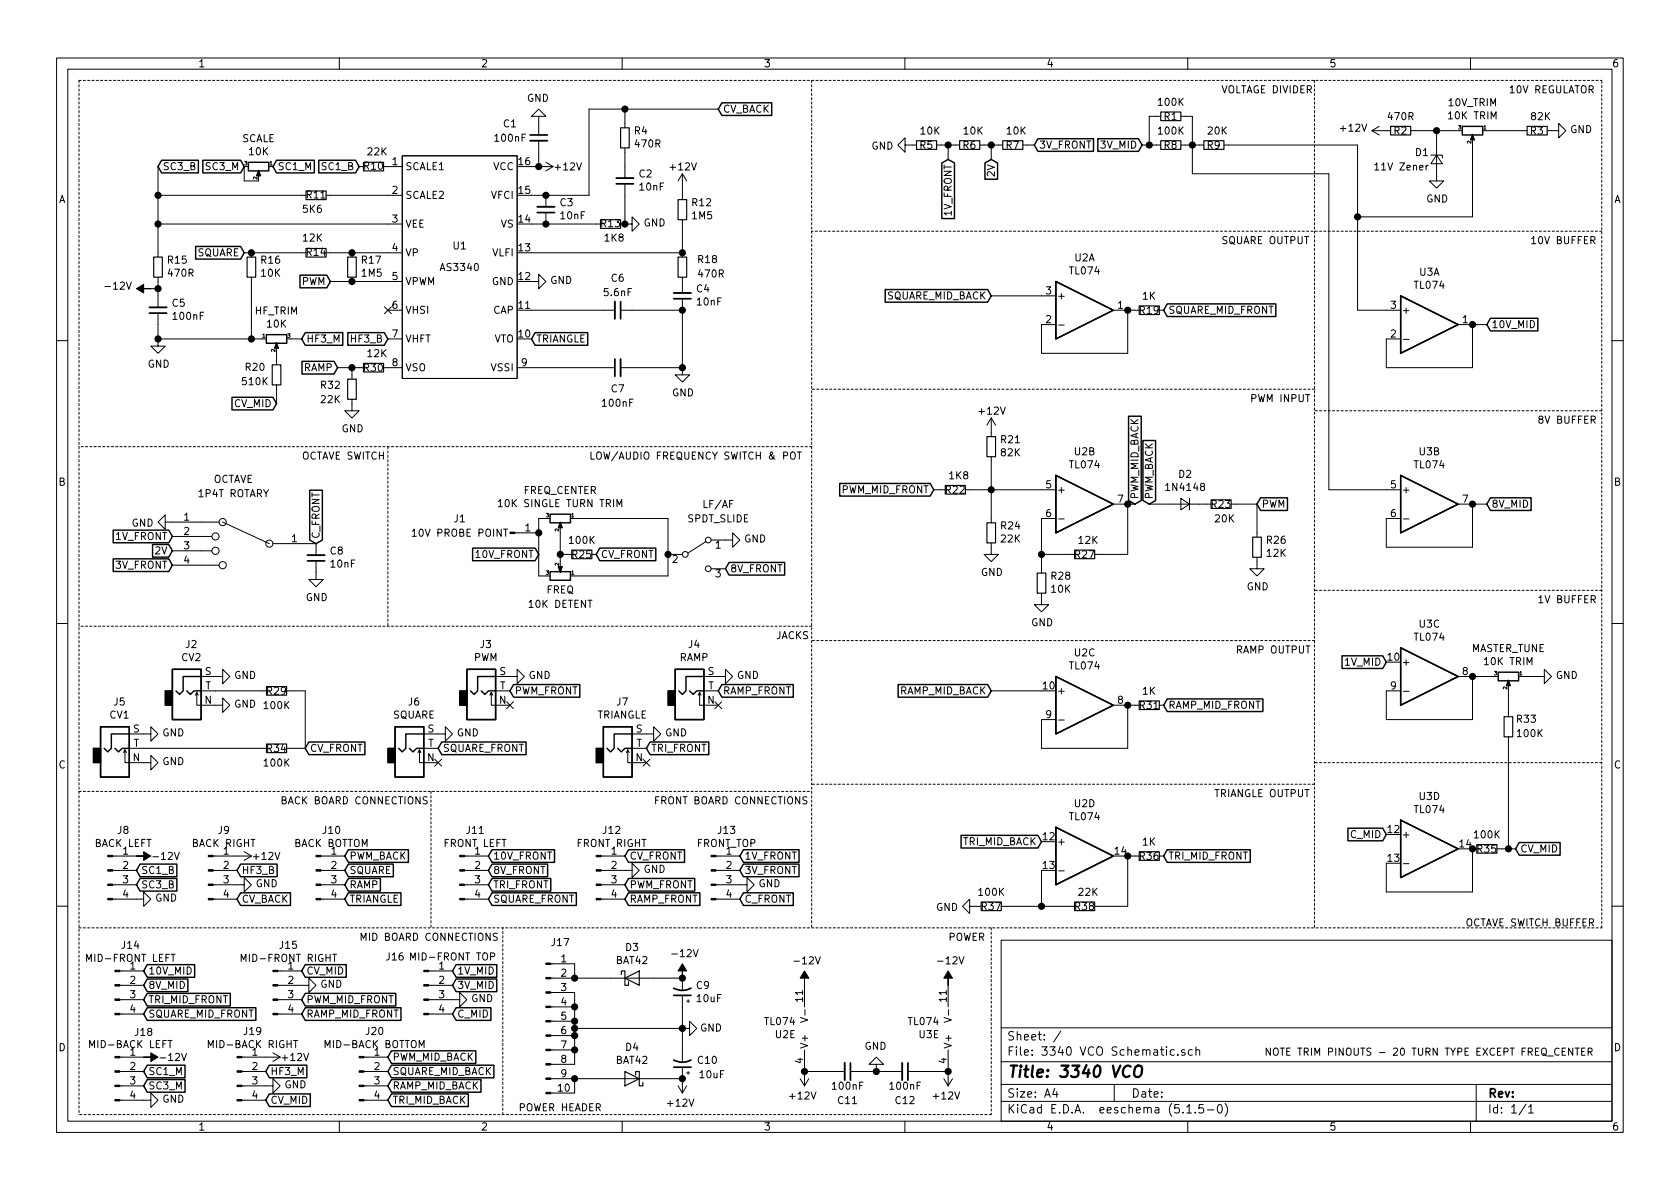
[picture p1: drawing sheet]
<svg xmlns="http://www.w3.org/2000/svg" width="297mm" height="210mm" viewBox="0 0 297 210" stroke-linecap="round" stroke-linejoin="round" font-family="sans-serif">
<g fill="none" stroke="#000" stroke-width=".18">
<path d="M10 10.3h277v189.9h-277zM12 12.2h273v186.1h-273zM60 10.3v1.9M110 10.3v1.9M110.5 19.3v3.3M127 19.3h-22.9v15.2h-10.1M160 10.3v1.9M210 10.3v1.9M260 10.3v1.9M27.9 34.5h26.2M27.9 29.5v16M27.9 39.6h43.2"/>
<path d="M43.2 29.5v2.5h2.5M57.7 34.5h13.4M63.5 29.5h.8M67.8 29.5h3.3M71.1 27.6h20.3v39.3h-20.3zM94 29.5h3.8M94 39.6h12.2M95.2 20.6h1.3l-1.3-1.3-1.2 1.3h1.2v3.3M95.2 24.9v4.6M96.5 28.7l1.3 .8M96.5 34.5v2.1M96.5 37.6v2"/>
<path d="M97.8 29.5l-1.3 .7M109.7 39.6h.8M110.5 39.6h1.3v-1.3l1.2 1.3-1.2 1.3v-1.3M110.5 26.2v5.3M110.5 32.5v7.1M120.6 30.7v4.6M120.6 38.9v6.6M120.6 30.7l-.7 1.3M120.6 30.7l.8 1.3M160 25.6v-1.2l-1.3 1.2 1.3 1.3v-1.3h2.1M165.6 25.6h4.1M167.6 25.6v2.6"/>
<path d="M173.2 25.6h4.1M175.3 25.6v2.6M180.8 25.6h2.1M201.9 25.6h3.3M205.2 20.6h-2v5M208.8 25.6h4.1M208.8 20.6h2v10.1h24.1v55.9h12.7M216.4 25.6h23.6v29.3h7.6M242.6 23.1h3.3M242.6 23.1l1.2 .8M243.1 29.2l.3-.4v1.3M243.1 30.1h.7"/>
<path d="M243.8 22.3l-1.2 .8M249.4 23.1h8.4M252.5 29.2l-.4 .3M253 27.4h2v.5M254 27.4l1 1.6h-2zM254 23.1v8.9h1.3l-1.3 1.3-1.3-1.3h1.3M260.3 25.6v12.7h-20.3M262.9 23.1h7.1M273.6 23.1h2v-1.3l1.3 1.3-1.3 1.3v-1.3M26.7 51h1.2M27.9 59.9v1.3h1.3l-1.3 1.3-1.2-1.3h1.2M27.9 49v5.4"/>
<path d="M27.9 55.4v4.5M27.9 59.9h18.5M43.2 44.7h10.9M44.4 44.7v.8M44.4 49v10.9M51.4 59.9h1.9M57.7 44.7h13.4M58.4 49.8h12.7M62.2 44.7v.8M62.2 49v.8M68 54.2l1.2 1.3M68.6 54.9h2.5"/>
<path d="M68.6 59.9h2.5M69.2 54.2l-1.2 1.3M94 49.8h1.2v-1.3l1.3 1.3-1.3 1.2v-1.2M94 54.9h14.7M94 44.7h26.6M109.7 54.9h10.9M120.6 49v2.8M120.6 52.8v12.2M175.3 52.3h11.4M187.2 57.5h1M196.8 54.9h4.6M199.4 54.9v7.6h-15.3v-5.1h2.6"/>
<path d="M205 54.9h.7M257.8 57.4h5.1M260.3 57.4v7.6h-15.2v-5.1h2.5M281.3 42.5l.6-.1 .1-.1-.1-.3-.1-.2h-.5v1.3M281.6 42.5l.4 .6M10 60.2h2M48.9 62.5v2M48.9 68.1v3.3M59.7 65h4.6M62.2 70.6v2h1.3l-1.3 1.3-1.2-1.3h1.2M62.2 65v2.1M67.8 65h3.3"/>
<path d="M91.4 65h17.3M109.7 65h10.9M120.6 65v1.3h1.3l-1.3 1.3-1.2-1.3h1.2M141 79.9h.7M141.3 79.9v1.3M175.3 73.9v3.3M175.3 73.9l-.8 1.3M175.3 73.9l.7 1.3M248.1 60h1M281.3 74.2l.7-.1v-.4l-.7-.1v1.2M281.6 74.2l.5 .6M285 60.2h2"/>
<path d="M29.2 92.3v-1.2l-1.3 1.2 1.3 1.3v-1.3h9.5M30.5 94.9h7M30.5 99.9h8.2M30.5 97.4h7M39.4 92.3l8.2 3.8M48.3 96.1h7.6v2.1M55.9 99.2v3.3h1.2l-1.2 1.3-1.3-1.3h1.3M72.9 93.9l.4-.3v1.2M72.9 94.8h.7M88.1 88.7l.4-.4v1.3M88.1 89.6h.7M89 93.6h.8"/>
<path d="M91 94.2h4.2M96.5 91.7h-1.3v10.1h1.3M99.1 98h2M99.1 94.2v5.1M101.6 91.7h16.5v10.1h-16.5M104.6 98h.8M109.1 89.6v-1.3l.4 .9 .4-.9v1.3M118.1 98h2.5M124.8 95.8l-3.1 2M125.7 95.5h3.8v-1.3l1.3 1.3-1.3 1.3v-1.3M139.8 80.1l.3-.2a.45 .45 0 0 1 .5 .5v.4l-.2 .3h-.4a1.07 1.07 0 0 1-.2-1zM165.1 86.6h2"/>
<path d="M170.7 86.6h16M175.3 96v2h1.2l-1.2 1.3-1.3-1.3h1.3M175.3 80.8v11.7M184.1 98h5.9M186.7 91.7h-2.6v9.6M187.2 91.8h1M196.8 89.1h3.9M199.4 89.1v8.9h-5.9M203.2 89.1h10.9M208.8 88.1l1.5 1-1.5 1.1zM210.3 88.1v2.1M217.7 89.1h4.5v5.9"/>
<path d="M222.2 98.5v2.1h1.3l-1.3 1.2-1.2-1.2h1.2M248.1 91.8h1M257.8 89.1h5.1M260.3 89.1v7.7h-15.2v-5.1h2.5M10 110.3h2M35.6 119.6h3.8v-1.2l1.2 1.2-1.2 1.3v-1.3M87.6 119.6h3.8v-1.2l1.3 1.2-1.3 1.3v-1.3M124.5 119.6h3.8v-1.2l1.2 1.2-1.2 1.3v-1.3M125.7 100.6h2.6M184.1 104.9v2h1.3l-1.3 1.3-1.2-1.3h1.2M257.8 119.6h6.4M260.3 119.6v7.6h-15.2v-5h2.5"/>
<path d="M269.2 119.6h3.8v-1.2l1.3 1.2-1.3 1.3v-1.3M281.3 106l.7-.1v-.4l-.7-.2v1.3M281.6 106l.5 .6M285 110.3h2M21.8 133.1l.3-.5v2.3h4.6v-1.3l1.2 1.3-1.2 1.2v-1.2M22.1 132.6l.3 .5M22.9 129.8h3.8v-1.3l1.2 1.3-1.2 1.3v-1.3M22.9 132.3h24.2M34.5 122.9l.3-.5v2.3h4.6v-1.3l1.2 1.3-1.2 1.3v-1.3M34.8 122.4l.3 .5M35.6 122.2h11.5M50.7 122.2h3.3v10.1h-3.3"/>
<path d="M73.9 133.1l.3-.5v2.3h3.3M74.2 132.6l.2 .5M74.9 129.8h3.8v-1.3l1.3 1.3-1.3 1.3v-1.3M74.9 132.3h2.6M76.9 134.3l1.2 1.2M78.1 134.3l-1.2 1.2M86.6 122.9l.3-.5v2.3h3.3M86.9 122.4l.2 .5M87.6 122.2h2.6M89.6 124.1l1.2 1.2M90.8 124.1l-1.2 1.2M110.7 133.1l.3-.5v2.3h3.3"/>
<path d="M111 132.6l.3 .5M111.8 129.8h3.8v-1.3l1.2 1.3-1.2 1.3v-1.3M111.8 132.3h2.5M113.7 134.3l1.2 1.2M114.9 134.3l-1.2 1.2M123.4 122.9l.3-.5v2.3h3.3M123.7 122.4l.3 .5M124.5 122.2h2.5M126.4 124.1l1.2 1.2M127.6 124.1l-1.2 1.2M175.3 122.2h8.8M187.2 127.3h1"/>
<path d="M196.8 124.7h4.6M199.4 124.7v7.6h-15.3v-5.1h2.6M205 124.7h.7M248.1 122.2h1M266.7 122.2v4.5M266.7 130.3v19.8M19.9 159h5.5v-1.3l1.3 1.3-1.3 1.3v-1.3M19.9 151.4h4.2M19.9 156.5h4.2M19.9 153.9h4.2M37.7 156.5h5.5v-1.3l1.2 1.3-1.2 1.2v-1.2M37.7 151.4h6.7"/>
<path d="M37.7 159h4.2M37.7 153.9h4.2M43.2 150.6l1.2 .8M44.4 151.4l-1.2 .7M56.7 151.4h4.3M56.7 159h4.3M56.7 156.5h4.3M56.7 153.9h4.3M75.5 141l-.4-.1-.3 .2 .1 .3 .6 .3v.3l-.2 .2-.5-.1M82.1 151.4h4.3M82.1 159h4.3M82.1 156.5h4.3"/>
<path d="M82.1 153.9h4.3M106.3 153.9h5.5v-1.3l1.2 1.3-1.2 1.3v-1.3M106.3 151.4h4.2M106.3 159h4.2M106.3 156.5h4.2M126.6 156.5h5.5v-1.3l1.2 1.3-1.2 1.2v-1.2M126.6 151.4h4.2M126.6 159h4.2M126.6 153.9h4.2M142.7 141l-.5-.1-.2 .1-.1 .2 .2 .2 .4 .2 .2 .3-.3 .3-.5-.1M184.1 153.9v6.4M187.2 154h1"/>
<path d="M201.4 151.4h-2v8.9h-5.9M205 151.4h.7M248.1 152.7h1M261.1 150.1h-.8v7.6h-15.2v-5.1M264.7 150.1h3.3M10 160.2h2M21.2 179.3h4.2M21.2 176.8h4.2M21.2 174.2h4.2M21.2 171.7h4.2M49.1 174.2h5.5v-1.2l1.3 1.2-1.3 1.3v-1.3M49.1 179.3h4.2"/>
<path d="M49.1 176.8h4.2M49.1 171.7h4.2M75.8 176.8h5.5v-1.3l1.2 1.3-1.2 1.2v-1.2M75.8 179.3h4.2M75.8 174.2h4.2M75.8 171.7h4.2M87.9 165.1l-.4-.1-.3 .3 .1 .3 .6 .2v.4l-.2 .1-.5-.1M97.4 173h23.2v2M97.4 175.5h4.2v12.7h-4.2M97.4 178h4.2M97.4 170.4h4.2v2.6M120.6 176v11.7"/>
<path d="M121.4 177h.5M121.7 176.8v.5M141.5 179.9l1.3 .5-1.3 .4M142.2 174.2v3.8M142.3 178.5v1M166.9 179.9l1.3 .5-1.3 .4M167.6 174.2v3.8M167.7 178.5v1M171.4 160.3v-1.3l-1.2 1.3 1.2 1.2v-1.2h2.1M177 166.3h108v32h-108zM177 160.3h13M285 160.2h2"/>
<path d="M21.2 194.6h5.5v-1.3l1.2 1.3-1.2 1.2v-1.2M21.2 186.9h4.2M21.2 192h4.2M21.2 189.5h4.2M29.7 184h.7M42.8 192h5.5v-1.3l1.2 1.3-1.2 1.3v-1.3M42.8 186.9h6.7M42.8 194.6h4.2M42.8 189.5h4.2M48.3 186.2l1.2 .7M49.5 186.9l-1.2 .8M51.9 184h.7"/>
<path d="M60 198.3v1.9M64.4 186.9h4.2M64.4 194.6h4.2M64.4 192h4.2M64.4 189.5h4.2M74.1 185.3v-1.3l.4 .9 .5-.9v1.3M97.4 190.7h23.2M97.4 185.7h4.2M97.4 183.1h4.2M97.4 180.6h4.2M101.6 181.9h20.3v-1.3l1.3 1.3-1.3 1.2v-1.2M101.6 190.7v2.6h-4.2"/>
<path d="M110 198.3v1.9M119.9 192l.7 1.3M120.6 188.7v4.6M121.4 192l-.8 1.3M121.4 189.7h.5M121.7 189.5v.5M141.5 190.7l.7 1.3M142.2 189.5h7.2M142.2 185.7v6.3M143 190.7l-.8 1.3M150.4 189.5h9.1M154.9 188.2h1.3l-1.3-1.3-1.2 1.3h1.2v1.3"/>
<path d="M160 198.3v1.9M160.5 189.5h7.1M166.9 190.7l.7 1.3M167.6 185.7v6.3M168.4 190.7l-.8 1.3M177 194.8h108M177 191.8h108M177 187.8h108M177 181.8h108M186.5 192.5l-.4 1h1M186.8 193v1M187.6 182.3l-1.3 2"/>
<path d="M197 191.8v3M207.6 185.7l-.4-.1-.3 .3 .1 .6 .2 .1 .4-.1M208.3 186.5v.1M209.5 185.7a.37 .37 0 0 0-.6 .1l.1 .2 .5 .2v.1l-.2 .3-.4-.1M209.8 195.8l.5-.5v1.5M209.8 196.8h.9M210 198.3v1.9M210.8 185.7l-.4-.1-.3 .3 .1 .6 .2 .1 .4-.1M211.3 196.7v.1M211.5 185.7a.37 .37 0 0 1 .6 .1v.8M211.5 185.1v1.5M212.8 195.3h-.8v.7l.2-.1 .5 .1 .1 .2v.5l-.3 .1-.5-.1"/>
<path d="M213.5 196.3h1.1M215.5 195.4l.1-.1a.81 .81 0 0 1 .6 .6 .81 .81 0 0 1-.3 .8l-.2 .1a.8 .8 0 0 1-.5-.6 .8 .8 0 0 1 .3-.8zM216.6 195.1a1.71 1.71 0 0 1 0 2.3M260 198.3v1.9M261 191.8v6.5M269.8 195.2l-1.2 2M270.3 195.8l.4-.5v1.5M270.3 196.8h.8M278.1 185.3v1.3l-.8-1.3v1.3M278.5 185.3h.7M278.9 185.3v1.3M279.7 185.9h.4"/>
<path d="M280.2 185.3h-.5v1.3h.5M280.8 186l.6-.1 .1-.4-.2-.2h-.5v1.3M281.1 186l.4 .6"/>
<circle cx="38.1" cy="97.4" r=".63"/>
<circle cx="38.1" cy="94.9" r=".63"/>
<circle cx="39.4" cy="92.3" r=".63"/>
<circle cx="39.4" cy="99.9" r=".63"/>
<circle cx="47.6" cy="96.1" r=".63"/>
<circle cx="121.2" cy="98" r=".51"/>
<circle cx="125.2" cy="95.5" r=".51"/>
<circle cx="125.2" cy="100.6" r=".51"/>
</g>
<path d="M199.9 188.6a.89 .89 0 0 0-1 0 .89 .89 0 0 0-.4 1 .71 .71 0 0 0 .4 .8 .71 .71 0 0 0 .8-.1M200.7 188.7a.69 .69 0 0 1 1.2 0 1.49 1.49 0 0 1-.6 1.7l-.6-.1a1.41 1.41 0 0 1 0-1.6z" fill="none" stroke="#000" stroke-width=".41"/>
<g fill="none" stroke="#000" stroke-width=".2">
<path d="M205.2 19.8h3.6v1.5h-3.6zM54.1 33.8h3.6v1.5h-3.6zM64.3 28.7h3.5v1.5h-3.5zM106.2 38.9h3.5v1.5h-3.5zM109.7 22.6h1.6v3.6h-1.6zM119.9 35.3h1.5v3.6h-1.5zM162.1 24.9h3.5v1.5h-3.5zM169.7 24.9h3.5v1.5h-3.5zM177.3 24.9h3.5v1.5h-3.5zM205.2 24.9h3.6v1.5h-3.6zM212.9 24.9h3.5v1.5h-3.5zM245.9 22.3h3.5v1.6h-3.5z"/>
<path d="M270 22.3h3.6v1.6h-3.6zM27.2 45.5h1.5v3.5h-1.5zM43.7 45.5h1.5v3.5h-1.5zM54.1 43.9h3.6v1.6h-3.6zM61.5 45.5h1.5v3.5h-1.5zM119.9 45.5h1.5v3.5h-1.5zM201.4 54.1h3.6v1.5h-3.6zM48.1 64.5h1.6v3.6h-1.6zM61.5 67.1h1.5v3.5h-1.5zM64.3 64.3h3.5v1.5h-3.5zM174.5 77.2h1.5v3.6h-1.5zM101.1 97.3h3.5v1.5h-3.5z"/>
<path d="M167.1 85.8h3.6v1.6h-3.6zM174.5 92.5h1.5v3.5h-1.5zM190 97.3h3.5v1.5h-3.5zM214.1 88.4h3.6v1.5h-3.6zM221.5 95h1.5v3.5h-1.5zM183.4 101.3h1.5v3.6h-1.5zM47.1 121.4h3.6v1.5h-3.6zM47.1 131.6h3.6v1.5h-3.6zM201.4 123.9h3.6v1.6h-3.6zM265.9 126.7h1.6v3.6h-1.6zM173.5 159.5h3.5v1.5h-3.5zM190 159.5h3.5v1.5h-3.5z"/>
<path d="M201.4 150.6h3.6v1.5h-3.6zM261.1 149.3h3.6v1.6h-3.6zM109.9 172.3v-.6h.6v2.5h.6v-.6M110.5 173l2.5-1.3v2.5zM110.5 189.5l2.5 1.2-2.5 1.3zM112.4 190.1v-.6h.6v2.5h.7v-.6"/>
</g>
<g fill="#000" stroke="#000" stroke-width=".18">
<path d="M45.7 30.1l.4 1h-.8l.4-1v.2zM260.3 23.7l.4 1.1h-.7l.3-1.1v.3zM24.1 51l1.3-.7v.7h1.3h-1.3v.8zM48.9 60.6l.4 1h-.8l.4-1v.2zM90.2 94.1h.8v.3h-.8zM99.1 92.3l.3 1h-.7l.4-1v.3zM98.7 100.2h.7l-.3 1v-.2v.2zM266.7 120.3l.4 1h-.8l.4-1v.2zM19 158.9h.9v.2h-.9zM19 156.3h.9v.3h-.9zM19 153.8h.9v.2h-.9zM19 151.3h.9v.2h-.9z"/>
<path d="M24.1 151.4h1.3v-.8l1.3 .8-1.3 .7v-.7zM36.8 158.9h.9v.2h-.9zM36.8 156.3h.9v.3h-.9zM36.8 153.8h.9v.2h-.9zM36.8 151.3h.9v.2h-.9zM55.9 158.9h.8v.2h-.8zM55.9 156.3h.8v.3h-.8zM55.9 153.8h.8v.2h-.8zM55.9 151.3h.8v.2h-.8zM81.3 158.9h.8v.2h-.8zM81.3 156.3h.8v.3h-.8zM81.3 153.8h.8v.2h-.8z"/>
<path d="M81.3 151.3h.8v.2h-.8zM105.4 158.9h.9v.2h-.9zM105.4 156.3h.9v.3h-.9zM105.4 153.8h.9v.2h-.9zM105.4 151.3h.9v.2h-.9zM125.7 158.9h.9v.2h-.9zM125.7 156.3h.9v.3h-.9zM125.7 153.8h.9v.2h-.9zM125.7 151.3h.9v.2h-.9zM20.3 179.2h.9v.2h-.9zM20.3 176.7h.9v.2h-.9zM20.3 174.1h.9v.3h-.9z"/>
<path d="M20.3 171.6h.9v.2h-.9zM48.3 179.2h.8v.2h-.8zM48.3 176.7h.8v.2h-.8zM48.3 174.1h.8v.3h-.8zM48.3 171.6h.8v.2h-.8zM74.9 179.2h.9v.2h-.9zM74.9 176.7h.9v.2h-.9zM74.9 174.1h.9v.3h-.9zM74.9 171.6h.9v.2h-.9zM96.5 177.9h.9v.3h-.9zM96.5 175.4h.9v.2h-.9zM96.5 172.8h.9v.3h-.9z"/>
<path d="M96.5 170.3h.9v.3h-.9zM120.6 170.4l.8 1.3h-.8v1.3v-1.3h-.7zM142.2 171.7l.8 1.3h-.8v1.2v-1.2h-.7zM167.6 171.7l.8 1.3h-.8v1.2v-1.2h-.7zM20.3 194.4h.9v.3h-.9zM20.3 191.9h.9v.2h-.9zM20.3 189.4h.9v.2h-.9zM20.3 186.8h.9v.3h-.9zM25.4 186.9h1.3v-.7l1.2 .7-1.2 .8v-.8zM41.9 194.4h.9v.3h-.9zM41.9 191.9h.9v.2h-.9zM41.9 189.4h.9v.2h-.9z"/>
<path d="M41.9 186.8h.9v.3h-.9zM63.5 194.4h.9v.3h-.9zM63.5 191.9h.9v.2h-.9zM63.5 189.4h.9v.2h-.9zM63.5 186.8h.9v.3h-.9zM96.5 193.2h.9v.2h-.9zM96.5 190.6h.9v.3h-.9zM96.5 188.1h.9v.2h-.9zM96.5 185.5h.9v.3h-.9zM96.5 183h.9v.3h-.9zM96.5 180.5h.9v.2h-.9z"/>
</g>
<path d="M93.7 24.9h3.1M95 36.6h3M109 31.5h3M26.4 54.4h3.1M108.7 53.3v3.1M119.1 51.8h3.1M109.7 63.5v3M54.4 98.2h3M149.4 188v3M159.5 188v3" fill="none" stroke="#000" stroke-width=".33"/>
<g fill="none" stroke="#000" stroke-width=".3">
<path d="M93.7 23.9h3.1M95 37.6h3M109 32.5h3M26.4 55.4h3.1M109.7 53.3v3.1M119.1 52.8h3.1M108.7 63.5v3M54.4 99.2h3M119.1 174.7a3.2 3.2 0 0 0 3.1 0M119.1 176h3.1M119.1 187.4a3.2 3.2 0 0 0 3.1 0M119.1 188.7h3.1"/>
<path d="M150.4 188v3M160.5 188v3"/>
</g>
<g fill="none" stroke="#000" stroke-width=".25">
<path d="M127.6 18.2h8.8v2.2h-8.8l-.6-1.1zM28.6 28.3h6.5v2.3h-6.5l-.7-1.1zM35.9 28.3h6.6l.7 1.2-.7 1.1h-6.6zM43.9 28.7h3.6v1.5h-3.6zM48.9 28.3h6.7v2.3h-6.7l-.6-1.1zM56.4 28.3h6.5l.6 1.2-.6 1.1h-6.5zM166.5 28.8l1.1-.6 1.2 .6v9.9h-2.3zM174.1 28.8l1.2-.6 1.1 .6v2.9h-2.3zM183.5 24.5h9.8v2.3h-9.8l-.6-1.2zM194.1 24.5h7.2l.6 1.1-.6 1.2h-7.2zM258.5 22.3h3.7v1.6h-3.7zM34.6 43.6h7.9l.7 1.1-.7 1.1h-7.9z"/>
<path d="M47.1 59.2h3.6v1.5h-3.6zM53 48.7h4.8l.6 1.1-.6 1.1h-4.8zM54 58.8h6.6v2.3h-6.6l-.7-1.2zM61.5 58.8h6.4l.7 1.1-.7 1.2h-6.4zM94.6 58.8h9.3v2.3h-9.3l-.6-1.2zM156.5 51.2h18.1l.7 1.1-.7 1.1h-18.1zM186.7 49.8l10.1 5.1-10.1 5zM206.4 53.7h19.2v2.3h-19.2l-.7-1.1zM247.6 52.3l10.2 5.1-10.2 5.1zM263.5 56.3h8.4v2.2h-8.4l-.6-1.1zM41 70.3h7.3l.6 1.1-.6 1.1h-7.3zM53.4 63.9h5.7l.6 1.1-.6 1.1h-5.7z"/>
<path d="M199.5 73.6h2.3v14.9l-1.1 .6-1.2-.6zM202.1 77.9h2.2v10.6l-1.1 .6-1.1-.6zM20 93.7h9.8l.7 1.2-.7 1.1h-9.8zM20 98.8h9.8l.7 1.1-.7 1.2h-9.8zM27 96.3h2.8l.7 1.1-.7 1.1h-2.8zM54.8 86.7h2.2v8.8l-1.1 .6-1.1-.6zM83.6 96.9h11l.6 1.1-.6 1.2h-11zM97.3 90.9h3.6v1.6h-3.6zM106 96.9h10v2.3h-10l-.6-1.2zM128.9 99.5h9.8v2.2h-9.8l-.6-1.1zM148.5 85.5h16l.6 1.1-.6 1.1h-16zM186.7 84.1l10.1 5-10.1 5.1z"/>
<path d="M222.9 88h4.7v2.3h-4.7l-.7-1.2zM247.6 84.1l10.2 5-10.2 5.1zM263.5 88h7.2v2.3h-7.2l-.6-1.2zM30.5 118.4h5.1v8.8h-5.1zM35.6 119.6h-3.2v2.6l-.7 .6-.6-.6M82.5 118.4h5.1v8.8h-5.1zM87.6 119.6h-3.1v2.6l-.7 .6-.6-.6M97.3 101.1h3.6v1.5h-3.6zM119.4 118.4h5.1v8.8h-5.1zM124.5 119.6h-3.2v2.6l-.7 .6-.6-.6M186.7 119.6l10.1 5.1-10.1 5.1zM237.3 116h7.2l.6 1.1-.6 1.1h-7.2z"/>
<path d="M247.6 114.5l10.2 5.1-10.2 5.1zM264.9 118.9h3.6v1.5h-3.6zM17.8 128.5h5.1v8.9h-5.1zM20.3 132.3l.7 .7 .6-.7h1.3M22.9 129.8h-3.2v2.5l-.7 .7-.6-.7M33 122.2l.7 .6 .6-.6h1.3M54.6 131.2h9.9v2.2h-9.9l-.6-1.1zM69.8 128.5h5.1v8.9h-5.1zM72.4 132.3l.6 .7 .7-.7h1.2M74.9 129.8h-3.1v2.5l-.7 .7-.6-.7M78.1 131.2h14.9v2.2h-14.9l-.6-1.1zM85.1 122.2l.6 .6 .7-.6h1.2"/>
<path d="M90.8 121.1h11.7v2.2h-11.7l-.6-1.1zM106.7 128.5h5.1v8.9h-5.1zM109.2 132.3l.7 .7 .6-.7h1.3M111.8 129.8h-3.2v2.5l-.7 .7-.6-.7M114.9 131.2h10.4v2.2h-10.4l-.6-1.1zM121.9 122.2l.7 .6 .6-.6h1.3M127.6 121.1h12.7v2.2h-12.7l-.6-1.1zM158.8 121.1h15.8l.7 1.1-.7 1.1h-15.8zM206.4 123.6h16.9v2.2h-16.9l-.7-1.1zM24.8 155.3h6.5v2.3h-6.5l-.7-1.1zM24.8 152.8h6.5v2.2h-6.5l-.7-1.1zM42.5 152.8h6.5v2.2h-6.5l-.6-1.1z"/>
<path d="M42.5 157.9h8.9v2.2h-8.9l-.6-1.1zM61.6 150.3h10.6v2.2h-10.6l-.6-1.1zM61.6 152.8h7.9v2.2h-7.9l-.6-1.1zM61.6 155.3h5.7v2.3h-5.7l-.6-1.1zM61.6 157.9h9.3v2.2h-9.3l-.6-1.1zM87 155.3h10.4v2.3h-10.4l-.6-1.1zM87 150.3h11v2.2h-11l-.6-1.1zM87 152.8h9.8v2.2h-9.8l-.6-1.1zM87 157.9h14.9v2.2h-14.9l-.6-1.1zM111.1 157.9h12.6v2.2h-12.6l-.6-1.1zM111.1 155.3h11.7v2.3h-11.7l-.6-1.1zM111.1 150.3h9.9v2.2h-9.9l-.6-1.1z"/>
<path d="M131.4 150.3h9.9v2.2h-9.9l-.6-1.1zM131.4 152.8h9.9v2.2h-9.9l-.6-1.1zM131.4 157.9h8.9v2.2h-8.9l-.6-1.1zM169.9 147.7h13.6l.6 1.1-.6 1.2h-13.6zM186.7 146.3l10.1 5.1-10.1 5.1zM206.4 150.3h14.7v2.2h-14.7l-.7-1.1zM238.3 146.5h6.2l.6 1.1-.6 1.1h-6.2zM247.6 145l10.2 5.1-10.2 5.1zM268.6 149h7.2v2.2h-7.2l-.6-1.1zM26 175.7h14.7v2.2h-14.7l-.6-1.1zM26 178.2h19.2v2.2h-19.2l-.6-1.1zM26 173.1h7.2v2.3h-7.2l-.6-1.2z"/>
<path d="M26 170.6h8.4v2.2h-8.4l-.6-1.1zM54 178.2h16.9v2.2h-16.9l-.7-1.1zM54 170.6h7.2v2.2h-7.2l-.7-1.1zM54 175.7h16v2.2h-16l-.7-1.1zM80.6 178.2h6.2v2.2h-6.2l-.6-1.1zM80.6 170.6h7.2v2.2h-7.2l-.6-1.1zM80.6 173.1h7.2v2.3h-7.2l-.6-1.2zM26 190.9h6.7v2.2h-6.7l-.6-1.1zM26 188.4h6.7v2.2h-6.7l-.6-1.1zM47.6 188.4h6.7v2.2h-6.7l-.6-1.1zM47.6 193.4h7.3v2.3h-7.3l-.6-1.1zM69.2 185.8h14.9v2.3h-14.9l-.6-1.2z"/>
<path d="M69.2 188.4h18.1v2.2h-18.1l-.6-1.1zM69.2 190.9h15.8v2.2h-15.8l-.6-1.1zM69.2 193.4h13.6v2.3h-13.6l-.6-1.1z"/>
</g>
<g fill="#000" stroke="#000" stroke-width=".25">
<path d="M16.5 132.3h1.3v2.6h-1.3zM29.2 122.2h1.3v2.5h-1.3zM68.6 132.3h1.2v2.6h-1.2zM81.3 122.2h1.2v2.5h-1.2zM105.4 132.3h1.3v2.6h-1.3zM118.1 122.2h1.3v2.5h-1.3z"/>
<circle cx="110.5" cy="19.3" r=".51"/>
<circle cx="27.9" cy="39.6" r=".51"/>
<circle cx="27.9" cy="34.5" r=".51"/>
<circle cx="95.3" cy="29.5" r=".51"/>
<circle cx="96.5" cy="34.5" r=".51"/>
<circle cx="96.5" cy="39.6" r=".51"/>
<circle cx="110.5" cy="39.6" r=".51"/>
<circle cx="167.6" cy="25.6" r=".51"/>
<circle cx="175.3" cy="25.6" r=".51"/>
<circle cx="203.2" cy="25.6" r=".51"/>
<circle cx="210.8" cy="25.6" r=".51"/>
<circle cx="240" cy="38.3" r=".51"/>
<circle cx="254" cy="23.1" r=".51"/>
<circle cx="27.9" cy="51" r=".51"/>
<circle cx="27.9" cy="59.9" r=".51"/>
<circle cx="44.5" cy="59.9" r=".51"/>
<circle cx="44.5" cy="44.7" r=".51"/>
<circle cx="62.2" cy="44.7" r=".51"/>
<circle cx="62.2" cy="49.8" r=".51"/>
<circle cx="120.7" cy="44.7" r=".51"/>
<circle cx="120.7" cy="54.9" r=".51"/>
<circle cx="199.4" cy="54.9" r=".51"/>
<circle cx="260.3" cy="57.4" r=".51"/>
<circle cx="62.2" cy="65" r=".51"/>
<circle cx="120.7" cy="65" r=".51"/>
<circle cx="95.3" cy="94.2" r=".51"/>
<circle cx="99.1" cy="98" r=".51"/>
<circle cx="118.1" cy="98" r=".51"/>
<circle cx="175.3" cy="86.6" r=".51"/>
<circle cx="184.2" cy="98" r=".51"/>
<circle cx="199.4" cy="89.1" r=".51"/>
<circle cx="260.3" cy="89.1" r=".51"/>
<circle cx="260.3" cy="119.6" r=".51"/>
<circle cx="199.4" cy="124.7" r=".51"/>
<circle cx="199.4" cy="151.4" r=".51"/>
<circle cx="260.3" cy="150.1" r=".51"/>
<circle cx="266.7" cy="150.1" r=".51"/>
<circle cx="101.6" cy="178" r=".51"/>
<circle cx="101.6" cy="173" r=".51"/>
<circle cx="120.7" cy="173" r=".51"/>
<circle cx="184.2" cy="160.3" r=".51"/>
<circle cx="101.6" cy="190.7" r=".51"/>
<circle cx="101.6" cy="185.7" r=".51"/>
<circle cx="101.6" cy="183.1" r=".51"/>
<circle cx="101.6" cy="181.9" r=".51"/>
<circle cx="101.6" cy="180.6" r=".51"/>
<circle cx="120.6" cy="190.7" r=".51"/>
<circle cx="120.7" cy="181.9" r=".51"/>
<circle cx="142.2" cy="189.5" r=".51"/>
<circle cx="154.9" cy="189.5" r=".51"/>
<circle cx="167.6" cy="189.5" r=".51"/>
</g>
<g fill="none" stroke="#000" stroke-width=".18" stroke-dasharray=".4 .4">
<path d="M14 14.2v182.9M14 14.2h269.2M143.5 14.2v149.9M232.4 14.2v149.9M283.2 40.9h-139.7M68.6 79v31.7M143.5 79h-129.5M232.4 68.8h-88.9M283.2 72.6h-50.8M143.5 110.7h-129.5M232.4 113.3h-88.9M283.2 104.4h-50.8"/>
<path d="M14 139.9h129.5M76.2 139.9v24.2M232.4 138.7h-88.9M283.2 134.9h-50.8M14 164.1h269.2M175.3 164.1v33M283.2 164.1v-149.9M88.9 197.1v-33M175.3 197.1h-161.3"/>
</g>
<text font-size="2.8" x="178" y="190.5">Title: 3340 VCO</text>
<g font-size="2.1">
<text x="178" y="184">Sheet: /</text>
<text x="178" y="186.7">File: 3340 VCO Schematic.sch</text>
<text x="178" y="196.9">KiCad E.D.A. eeschema (5.1.5-0)</text>
<text x="178" y="194.1">Size: A4</text>
<text x="200" y="194.1">Date:</text>
<text x="263" y="194.1">Rev:</text>
<text x="263" y="196.9">Id: 1/1</text>
</g>
<g font-size="1.8">
<text x="35" y="11.9">1</text>
<text x="85" y="11.9">2</text>
<text x="135" y="11.9">3</text>
<text x="185" y="11.9">4</text>
<text x="235" y="11.9">5</text>
<text x="285" y="11.9">6</text>
<text x="215.9" y="16.5">VOLTAGE DIVIDER</text>
<text x="266.7" y="16.5">10V REGULATOR</text>
<text x="89.1" y="22.5">C1</text>
<text x="93.2" y="18">GND</text>
<text x="112.2" y="23.8">R4</text>
<text x="127.8" y="19.9">CV_BACK</text>
<text x="162.8" y="23.8">10K</text>
<text x="170.4" y="23.8">10K</text>
<text x="178.1" y="23.8">10K</text>
<text x="204.9" y="23.8">100K</text>
<text x="204.9" y="18.7">100K</text>
<text x="205.8" y="21.3">R1</text>
<text x="213.6" y="23.8">20K</text>
<text x="237.2" y="23.3">+12V</text>
<text x="245.5" y="21.3">470R</text>
<text x="246.5" y="23.8">R2</text>
<text x="256.1" y="18.8">10V_TRIM</text>
<text x="256.3" y="21.1">10K TRIM</text>
<text x="270.6" y="23.8">R3</text>
<text x="270.8" y="21.3">82K</text>
<text x="277.6" y="23.5">GND</text>
<text x="42.7" y="25.1">SCALE</text>
<text x="44.1" y="27.5">10K</text>
<text x="65" y="27.5">22K</text>
<text x="69.4" y="29.2">1</text>
<text x="87.6" y="25.1">100nF</text>
<text x="91.7" y="29.2">16</text>
<text x="112.4" y="26.1">470R</text>
<text x="154.1" y="26.5">GND</text>
<text x="162.7" y="26.3">R5</text>
<text x="170.3" y="26.3">R6</text>
<text x="177.9" y="26.3">R7</text>
<text x="183.7" y="26.3">3V_FRONT</text>
<text x="194.7" y="26.3">3V_MID</text>
<text x="205.8" y="26.3">R8</text>
<text x="213.5" y="26.3">R9</text>
<text x="250.3" y="27.6">D1</text>
<text x="10.4" y="35.9">A</text>
<text x="28.7" y="30.1">SC3_B</text>
<text x="36.5" y="30.1">SC3_M</text>
<text x="49" y="30.1">SC1_M</text>
<text x="54.3" y="35.1">R11</text>
<text x="57" y="30.1">SC1_B</text>
<text x="64.4" y="30">R10</text>
<text x="69.4" y="34.3">2</text>
<text x="71.6" y="30.1">SCALE1</text>
<text x="71.6" y="35.2">SCALE2</text>
<text x="86.9" y="35.2">VFCI</text>
<text x="87.2" y="30.1">VCC</text>
<text x="91.7" y="34.3">15</text>
<text x="98.3" y="30.1">+12V</text>
<text x="113" y="31.4">C2</text>
<text x="113.2" y="33.7">10nF</text>
<text x="118.6" y="30.1">+12V</text>
<text x="175.9" y="31.1" transform="rotate(-90 175.9 31.1)">2V</text>
<text x="243.5" y="30.1">11V Zener</text>
<text x="252.2" y="35.8">GND</text>
<text x="285.4" y="35.9">A</text>
<text x="53.6" y="37.6">5K6</text>
<text x="69.4" y="39.4">3</text>
<text x="71.6" y="40.3">VEE</text>
<text x="88.6" y="40.3">VS</text>
<text x="91.7" y="39.4">14</text>
<text x="99.1" y="36.5">C3</text>
<text x="99.2" y="38.8">10nF</text>
<text x="106.3" y="40.2">R13</text>
<text x="113.8" y="40.1">GND</text>
<text x="122.4" y="36.5">R12</text>
<text x="122.5" y="38.8">1M5</text>
<text x="168.3" y="38.2" transform="rotate(-90 168.3 38.2)">1V_FRONT</text>
<text x="29.7" y="46.6">R15</text>
<text x="34.8" y="45.3">SQUARE</text>
<text x="46.2" y="46.6">R16</text>
<text x="53.6" y="42.7">12K</text>
<text x="54.3" y="45.3">R14</text>
<text x="64" y="46.6">R17</text>
<text x="69.4" y="44.4">4</text>
<text x="71.6" y="45.3">VP</text>
<text x="78.1" y="47.9">AS3340</text>
<text x="80.2" y="44.1">U1</text>
<text x="87.1" y="45.3">VLFI</text>
<text x="91.7" y="44.4">13</text>
<text x="107" y="42.7">1K8</text>
<text x="123.5" y="46.5">R18</text>
<text x="190" y="46.2">U2A</text>
<text x="215.9" y="43.2">SQUARE OUTPUT</text>
<text x="270.5" y="43.2">10V BUFFER</text>
<text x="18.9" y="51.2">-12V</text>
<text x="29.8" y="48.9">470R</text>
<text x="46.2" y="48.9">10K</text>
<text x="53.3" y="50.4">PWM</text>
<text x="64" y="48.9">1M5</text>
<text x="69.4" y="49.5">5</text>
<text x="71.6" y="50.4">VPWM</text>
<text x="87" y="50.4">GND</text>
<text x="91.7" y="49.5">12</text>
<text x="97.3" y="50.2">GND</text>
<text x="106.9" y="52.4">5.6nF</text>
<text x="108.1" y="49.8">C6</text>
<text x="123.2" y="51.7">C4</text>
<text x="123.6" y="49.1">470R</text>
<text x="156.6" y="53">SQUARE_MID_BACK</text>
<text x="184.9" y="52.1">3</text>
<text x="186.8" y="53">+</text>
<text x="189.2" y="48.5">TL074</text>
<text x="202" y="53">1K</text>
<text x="250.2" y="51.1">TL074</text>
<text x="251" y="48.8">U3A</text>
<text x="30.5" y="54.2">C5</text>
<text x="30.7" y="56.6">100nF</text>
<text x="45.1" y="55.6">HF_TRIM</text>
<text x="47.3" y="57.9">10K</text>
<text x="69.4" y="54.6">6</text>
<text x="69.4" y="59.7">7</text>
<text x="71.6" y="55.5">VHSI</text>
<text x="87.2" y="55.5">CAP</text>
<text x="91.7" y="59.7">10</text>
<text x="91.7" y="54.6">11</text>
<text x="123.3" y="54">10nF</text>
<text x="184.9" y="57.1">2</text>
<text x="197.6" y="54.6">1</text>
<text x="201.5" y="55.5">R19</text>
<text x="206.5" y="55.5">SQUARE_MID_FRONT</text>
<text x="245.9" y="59.7">2</text>
<text x="245.9" y="54.6">3</text>
<text x="247.8" y="55.5">+</text>
<text x="258.6" y="57.1">1</text>
<text x="263.7" y="58">10V_MID</text>
<text x="26.1" y="65">GND</text>
<text x="43.5" y="65.6">R20</text>
<text x="53.7" y="65.7">RAMP</text>
<text x="54.1" y="60.6">HF3_M</text>
<text x="62.2" y="60.6">HF3_B</text>
<text x="64.4" y="65.7">R30</text>
<text x="65" y="63.2">12K</text>
<text x="69.4" y="64.8">8</text>
<text x="71.6" y="60.6">VHFT</text>
<text x="71.6" y="65.7">VSO</text>
<text x="86.9" y="65.7">VSSI</text>
<text x="87.3" y="60.6">VTO</text>
<text x="92.2" y="64.8">9</text>
<text x="94.8" y="60.6">TRIANGLE</text>
<text x="43" y="68.1">510K</text>
<text x="56.8" y="68.8">R32</text>
<text x="56.8" y="71.3">22K</text>
<text x="106.7" y="71.9">100nF</text>
<text x="108.1" y="69.4">C7</text>
<text x="118.8" y="70.1">GND</text>
<text x="221" y="71.1">PWM INPUT</text>
<text x="41.4" y="72">CV_MID</text>
<text x="60.4" y="76.4">GND</text>
<text x="173.3" y="73.3">+12V</text>
<text x="271.8" y="74.9">8V BUFFER</text>
<text x="53.3" y="81.3">OCTAVE SWITCH</text>
<text x="104.1" y="81.3">LOW/AUDIO FREQUENCY SWITCH &amp; POT</text>
<text x="177" y="78.4">R21</text>
<text x="177" y="80.7">82K</text>
<text x="189.2" y="82.8">TL074</text>
<text x="190" y="80.5">U2B</text>
<text x="250.2" y="82.8">TL074</text>
<text x="251" y="80.5">U3B</text>
<text x="10.4" y="85.9">B</text>
<text x="35.2" y="87.9">1P4T ROTARY</text>
<text x="37.6" y="85.4">OCTAVE</text>
<text x="88.8" y="89.7">10K SINGLE TURN TRIM</text>
<text x="92.5" y="87.4">FREQ_CENTER</text>
<text x="124.5" y="89.8">LF/AF</text>
<text x="148.7" y="87.2">PWM_MID_FRONT</text>
<text x="167.3" y="87.3">R22</text>
<text x="167.9" y="84.8">1K8</text>
<text x="184.9" y="86.4">5</text>
<text x="186.8" y="87.2">+</text>
<text x="197.6" y="88.9">7</text>
<text x="201.3" y="88.4" transform="rotate(-90 201.3 88.4)">PWM_MID_BACK</text>
<text x="203.8" y="88.4" transform="rotate(-90 203.8 88.4)">PWM_BACK</text>
<text x="206.5" y="86.8">1N4148</text>
<text x="208.4" y="84.5">D2</text>
<text x="214.2" y="89.8">R23</text>
<text x="223" y="89.8">PWM</text>
<text x="245.9" y="86.4">5</text>
<text x="247.8" y="87.2">+</text>
<text x="258.6" y="88.9">7</text>
<text x="263.7" y="89.8">8V_MID</text>
<text x="285.4" y="85.9">B</text>
<text x="20.4" y="95.5">1V_FRONT</text>
<text x="23.3" y="93.1">GND</text>
<text x="32.5" y="92.1">1</text>
<text x="32.5" y="94.6">2</text>
<text x="51.6" y="95.9">1</text>
<text x="56.5" y="95.3" transform="rotate(-90 56.5 95.3)">C_FRONT</text>
<text x="73.4" y="94.9">10V PROBE POINT</text>
<text x="80.3" y="92.4">J1</text>
<text x="92.9" y="94">1</text>
<text x="121.5" y="92.4">SPDT_SLIDE</text>
<text x="131.6" y="95.9">GND</text>
<text x="177" y="93.6">R24</text>
<text x="177" y="95.9">22K</text>
<text x="184.9" y="91.4">6</text>
<text x="214.9" y="92.4">20K</text>
<text x="245.9" y="91.4">6</text>
<text x="20.4" y="100.6">3V_FRONT</text>
<text x="27.5" y="98">2V</text>
<text x="32.5" y="97.1">3</text>
<text x="32.5" y="99.7">4</text>
<text x="58.4" y="98.1">C8</text>
<text x="58.5" y="100.4">10nF</text>
<text x="84.3" y="98.7">10V_FRONT</text>
<text x="100.8" y="96.2">100K</text>
<text x="101.2" y="98.7">R25</text>
<text x="106.2" y="98.7">CV_FRONT</text>
<text x="118.9" y="99.6">2</text>
<text x="126.5" y="97">1</text>
<text x="129.1" y="101.2">8V_FRONT</text>
<text x="173.4" y="101.8">GND</text>
<text x="190.1" y="98.7">R27</text>
<text x="190.8" y="96.2">12K</text>
<text x="224" y="96.2">R26</text>
<text x="224" y="98.5">12K</text>
<text x="54.1" y="106.3">GND</text>
<text x="93.6" y="107.5">10K DETENT</text>
<text x="96.6" y="104.9">FREQ</text>
<text x="126.5" y="102.1">3</text>
<text x="185.9" y="102.5">R28</text>
<text x="185.9" y="104.8">10K</text>
<text x="220.4" y="104.4">GND</text>
<text x="271.8" y="106.7">1V BUFFER</text>
<text x="137.2" y="113">JACKS</text>
<text x="182.3" y="110.7">GND</text>
<text x="250.2" y="113.3">TL074</text>
<text x="251" y="111">U3C</text>
<text x="32.1" y="116.9">CV2</text>
<text x="32.9" y="114.6">J2</text>
<text x="36.2" y="119.4">S</text>
<text x="83.7" y="116.9">PWM</text>
<text x="84.9" y="114.6">J3</text>
<text x="88.3" y="119.4">S</text>
<text x="120.1" y="116.9">RAMP</text>
<text x="121.8" y="114.6">J4</text>
<text x="125.1" y="119.4">S</text>
<text x="189.2" y="118.4">TL074</text>
<text x="190" y="116.1">U2C</text>
<text x="218.4" y="115.6">RAMP OUTPUT</text>
<text x="237.9" y="117.7">1V_MID</text>
<text x="245.4" y="116.8">10</text>
<text x="247.8" y="117.7">+</text>
<text x="258.6" y="119.4">8</text>
<text x="260.1" y="115.3">MASTER_TUNE</text>
<text x="262.7" y="117.6">10K TRIM</text>
<text x="20.2" y="124.8">J5</text>
<text x="36.2" y="124.5">N</text>
<text x="36.3" y="121.9">T</text>
<text x="41.4" y="125.1">GND</text>
<text x="41.4" y="120.1">GND</text>
<text x="46.8" y="125.4">100K</text>
<text x="47.2" y="122.9">R29</text>
<text x="72.2" y="124.8">J6</text>
<text x="88.3" y="124.5">N</text>
<text x="88.4" y="121.9">T</text>
<text x="91" y="122.8">PWM_FRONT</text>
<text x="93.5" y="120.1">GND</text>
<text x="109.1" y="124.8">J7</text>
<text x="125.1" y="124.5">N</text>
<text x="125.2" y="121.9">T</text>
<text x="127.8" y="122.8">RAMP_FRONT</text>
<text x="130.3" y="120.1">GND</text>
<text x="159" y="122.8">RAMP_MID_BACK</text>
<text x="184.5" y="121.9">10</text>
<text x="186.8" y="122.8">+</text>
<text x="197.6" y="124.5">8</text>
<text x="201.5" y="125.4">R31</text>
<text x="202" y="122.9">1K</text>
<text x="206.5" y="125.3">RAMP_MID_FRONT</text>
<text x="245.9" y="121.9">9</text>
<text x="275.1" y="120.1">GND</text>
<text x="19.4" y="127.1">CV1</text>
<text x="23.5" y="129.5">S</text>
<text x="28.7" y="130.2">GND</text>
<text x="69.4" y="127.1">SQUARE</text>
<text x="75.6" y="129.5">S</text>
<text x="80.8" y="130.2">GND</text>
<text x="105.5" y="127.1">TRIANGLE</text>
<text x="112.4" y="129.5">S</text>
<text x="117.6" y="130.2">GND</text>
<text x="184.9" y="127">9</text>
<text x="268.2" y="127.8">R33</text>
<text x="268.4" y="130.3">100K</text>
<text x="10.4" y="135.9">C</text>
<text x="23.5" y="134.6">N</text>
<text x="23.6" y="132.1">T</text>
<text x="28.7" y="135.3">GND</text>
<text x="46.8" y="135.6">100K</text>
<text x="47.2" y="133">R34</text>
<text x="54.8" y="133">CV_FRONT</text>
<text x="75.6" y="134.6">N</text>
<text x="75.7" y="132.1">T</text>
<text x="78.3" y="133">SQUARE_FRONT</text>
<text x="112.4" y="134.6">N</text>
<text x="112.5" y="132.1">T</text>
<text x="115.1" y="133">TRI_FRONT</text>
<text x="285.4" y="135.9">C</text>
<text x="49.5" y="142.2">BACK BOARD CONNECTIONS</text>
<text x="115.6" y="142.2">FRONT BOARD CONNECTIONS</text>
<text x="190" y="142.7">U2D</text>
<text x="214.6" y="141">TRIANGLE OUTPUT</text>
<text x="250.2" y="143.8">TL074</text>
<text x="251" y="141.5">U3D</text>
<text x="16.8" y="149.8">BACK LEFT</text>
<text x="20.8" y="147.5">J8</text>
<text x="34" y="149.8">BACK RIGHT</text>
<text x="38.6" y="147.5">J9</text>
<text x="52" y="149.8">BACK BOTTOM</text>
<text x="57.1" y="147.5">J10</text>
<text x="78.5" y="149.8">FRONT LEFT</text>
<text x="82.5" y="147.5">J11</text>
<text x="102.1" y="149.8">FRONT RIGHT</text>
<text x="106.7" y="147.5">J12</text>
<text x="123.1" y="149.8">FRONT_TOP</text>
<text x="127" y="147.5">J13</text>
<text x="170.2" y="149.5">TRI_MID_BACK</text>
<text x="184.5" y="148.6">12</text>
<text x="186.8" y="149.5">+</text>
<text x="189.2" y="145.1">TL074</text>
<text x="202" y="149.5">1K</text>
<text x="238.8" y="148.2">C_MID</text>
<text x="245.4" y="147.3">12</text>
<text x="247.8" y="148.2">+</text>
<text x="258.1" y="149.9">14</text>
<text x="260.8" y="148.3">100K</text>
<text x="21.7" y="151.1">1</text>
<text x="21.7" y="153.7">2</text>
<text x="24.9" y="154.6">SC1_B</text>
<text x="27.4" y="152.1">-12V</text>
<text x="39.5" y="151.1">1</text>
<text x="39.5" y="153.7">2</text>
<text x="42.7" y="154.6">HF3_B</text>
<text x="45" y="152.1">+12V</text>
<text x="58.6" y="151.1">1</text>
<text x="58.6" y="153.7">2</text>
<text x="61.7" y="152">PWM_BACK</text>
<text x="61.7" y="154.6">SQUARE</text>
<text x="84" y="151.1">1</text>
<text x="84" y="153.7">2</text>
<text x="87.1" y="152">10V_FRONT</text>
<text x="87.1" y="154.6">8V_FRONT</text>
<text x="108.1" y="151.1">1</text>
<text x="108.1" y="153.7">2</text>
<text x="111.3" y="152">CV_FRONT</text>
<text x="113.8" y="154.4">GND</text>
<text x="128.4" y="151.1">1</text>
<text x="128.4" y="153.7">2</text>
<text x="131.6" y="152">1V_FRONT</text>
<text x="131.6" y="154.6">3V_FRONT</text>
<text x="184.5" y="153.7">13</text>
<text x="197.2" y="151.1">14</text>
<text x="201.5" y="152.1">R36</text>
<text x="206.5" y="152">TRI_MID_FRONT</text>
<text x="245.4" y="152.4">13</text>
<text x="261.2" y="150.8">R35</text>
<text x="268.8" y="150.7">CV_MID</text>
<text x="21.7" y="156.2">3</text>
<text x="21.7" y="158.7">4</text>
<text x="24.9" y="157.1">SC3_B</text>
<text x="27.4" y="159.4">GND</text>
<text x="39.5" y="156.2">3</text>
<text x="39.5" y="158.7">4</text>
<text x="42.7" y="159.6">CV_BACK</text>
<text x="45.2" y="156.9">GND</text>
<text x="58.6" y="156.2">3</text>
<text x="58.6" y="158.7">4</text>
<text x="61.7" y="157.1">RAMP</text>
<text x="61.7" y="159.6">TRIANGLE</text>
<text x="84" y="156.2">3</text>
<text x="84" y="158.7">4</text>
<text x="87.1" y="157.1">TRI_FRONT</text>
<text x="87.1" y="159.6">SQUARE_FRONT</text>
<text x="108.1" y="156.2">3</text>
<text x="108.1" y="158.7">4</text>
<text x="111.3" y="159.6">RAMP_FRONT</text>
<text x="111.3" y="157.1">PWM_FRONT</text>
<text x="128.4" y="156.2">3</text>
<text x="128.4" y="158.7">4</text>
<text x="131.6" y="159.6">C_FRONT</text>
<text x="134.1" y="156.9">GND</text>
<text x="165.5" y="161.1">GND</text>
<text x="173.2" y="158.4">100K</text>
<text x="173.6" y="161">R37</text>
<text x="190.1" y="161">R38</text>
<text x="190.8" y="158.4">22K</text>
<text x="21.6" y="167.8">J14</text>
<text x="49.5" y="167.8">J15</text>
<text x="63.5" y="166.4">MID BOARD CONNECTIONS</text>
<text x="97.6" y="167.3">J17</text>
<text x="167.6" y="166.4">POWER</text>
<text x="259.1" y="163.8">OCTAVE SWITCH BUFFER</text>
<text x="15.6" y="170.1">MID-FRONT LEFT</text>
<text x="23" y="171.4">1</text>
<text x="23" y="174">2</text>
<text x="26.2" y="172.3">10V_MID</text>
<text x="43.1" y="170.1">MID-FRONT RIGHT</text>
<text x="51" y="171.4">1</text>
<text x="51" y="174">2</text>
<text x="54.1" y="172.3">CV_MID</text>
<text x="68.4" y="169.8">J16</text>
<text x="73" y="169.8">MID-FRONT TOP</text>
<text x="77.6" y="171.4">1</text>
<text x="77.6" y="174">2</text>
<text x="80.8" y="172.3">1V_MID</text>
<text x="99.2" y="170.2">1</text>
<text x="99.2" y="172.7">2</text>
<text x="109" y="170.5">BAT42</text>
<text x="110.6" y="168.2">D3</text>
<text x="119.2" y="169.3">-12V</text>
<text x="140.8" y="170.5">-12V</text>
<text x="166.2" y="170.5">-12V</text>
<text x="23" y="176.5">3</text>
<text x="23" y="179.1">4</text>
<text x="26.2" y="177.4">TRI_MID_FRONT</text>
<text x="26.2" y="180">SQUARE_MID_FRONT</text>
<text x="26.2" y="174.9">8V_MID</text>
<text x="51" y="176.5">3</text>
<text x="51" y="179.1">4</text>
<text x="54.1" y="180">RAMP_MID_FRONT</text>
<text x="54.1" y="177.4">PWM_MID_FRONT</text>
<text x="56.6" y="174.7">GND</text>
<text x="77.6" y="176.5">3</text>
<text x="77.6" y="179.1">4</text>
<text x="80.8" y="180">C_MID</text>
<text x="80.8" y="174.9">3V_MID</text>
<text x="83.3" y="177.2">GND</text>
<text x="99.2" y="175.3">3</text>
<text x="99.2" y="177.8">4</text>
<text x="123.2" y="174.9">C9</text>
<text x="123.3" y="177.2">10uF</text>
<text x="142" y="177.1" transform="rotate(-90 142 177.1)">11</text>
<text x="167.4" y="177.1" transform="rotate(-90 167.4 177.1)">11</text>
<text x="10.4" y="185.9">D</text>
<text x="16.2" y="185.3">MID-BACK LEFT</text>
<text x="23.9" y="183.2">J18</text>
<text x="37.2" y="185.3">MID-BACK RIGHT</text>
<text x="43.2" y="183">J19</text>
<text x="57.7" y="185.3">MID-BACK BOTTOM</text>
<text x="64.8" y="183">J20</text>
<text x="99.2" y="180.3">5</text>
<text x="99.2" y="182.9">6</text>
<text x="99.2" y="185.4">7</text>
<text x="110.6" y="185.8">D4</text>
<text x="123.8" y="182.4">GND</text>
<text x="135.3" y="181.3">TL074</text>
<text x="137.1" y="183.6">U2E</text>
<text x="142.9" y="185.5" transform="rotate(-90 142.9 185.5)">V+</text>
<text x="152.9" y="185.6">GND</text>
<text x="160.7" y="181.3">TL074</text>
<text x="162.5" y="183.6">U3E</text>
<text x="168.3" y="185.5" transform="rotate(-90 168.3 185.5)">V+</text>
<text x="285.4" y="185.9">D</text>
<text x="23" y="186.7">1</text>
<text x="23" y="189.2">2</text>
<text x="23" y="191.8">3</text>
<text x="26.2" y="190.1">SC1_M</text>
<text x="28.7" y="187.6">-12V</text>
<text x="44.6" y="186.7">1</text>
<text x="44.6" y="189.2">2</text>
<text x="44.6" y="191.8">3</text>
<text x="47.8" y="190.1">HF3_M</text>
<text x="50.1" y="187.6">+12V</text>
<text x="66.2" y="186.7">1</text>
<text x="66.2" y="189.2">2</text>
<text x="66.2" y="191.8">3</text>
<text x="69.4" y="187.6">PWM_MID_BACK</text>
<text x="69.4" y="190.1">SQUARE_MID_BACK</text>
<text x="99.2" y="188">8</text>
<text x="99.2" y="190.5">9</text>
<text x="109" y="188.1">BAT42</text>
<text x="123.4" y="188.1">C10</text>
<text x="123.8" y="190.7">10uF</text>
<text x="142" y="188.1" transform="rotate(-90 142 188.1)">4</text>
<text x="167.4" y="188.1" transform="rotate(-90 167.4 188.1)">4</text>
<text x="223.5" y="186.7">NOTE TRIM PINOUTS - 20 TURN TYPE EXCEPT FREQ_CENTER</text>
<text x="23" y="194.3">4</text>
<text x="26.2" y="192.7">SC3_M</text>
<text x="28.7" y="195">GND</text>
<text x="44.6" y="194.3">4</text>
<text x="47.8" y="195.2">CV_MID</text>
<text x="50.3" y="192.5">GND</text>
<text x="66.2" y="194.3">4</text>
<text x="69.4" y="192.7">RAMP_MID_BACK</text>
<text x="69.4" y="195.2">TRI_MID_BACK</text>
<text x="91.7" y="196.5">POWER HEADER</text>
<text x="98.7" y="193">10</text>
<text x="118.2" y="195.7">+12V</text>
<text x="139.8" y="194.4">+12V</text>
<text x="147.3" y="192.7">100nF</text>
<text x="148.2" y="195.2">C11</text>
<text x="157.5" y="192.7">100nF</text>
<text x="158.4" y="195.2">C12</text>
<text x="165.2" y="194.4">+12V</text>
<text x="35" y="199.9">1</text>
<text x="85" y="199.9">2</text>
<text x="135" y="199.9">3</text>
<text x="185" y="199.9">4</text>
<text x="235" y="199.9">5</text>
<text x="285" y="199.9">6</text>
</g>
<g font-size=".9">
<text x="257.9" y="22.9">3</text>
<text x="262.3" y="22.9">1</text>
<text x="43.3" y="29.2">3</text>
<text x="47.7" y="29.2">1</text>
<text x="260.1" y="25.4" transform="rotate(-90 260.1 25.4)">2</text>
<text x="45.5" y="31.7" transform="rotate(-90 45.5 31.7)">2</text>
<text x="46.4" y="59.7">1</text>
<text x="50.9" y="59.7">3</text>
<text x="48.7" y="62.2" transform="rotate(-90 48.7 62.2)">2</text>
<text x="96.6" y="91.5">3</text>
<text x="98.8" y="93.9" transform="rotate(-90 98.8 93.9)">2</text>
<text x="101" y="91.5">1</text>
<text x="96.6" y="101.6">3</text>
<text x="98.8" y="100" transform="rotate(-90 98.8 100)">2</text>
<text x="101" y="101.6">1</text>
<text x="264.2" y="119.4">3</text>
<text x="268.7" y="119.4">1</text>
<text x="266.5" y="121.9" transform="rotate(-90 266.5 121.9)">2</text>
</g>
</svg>
